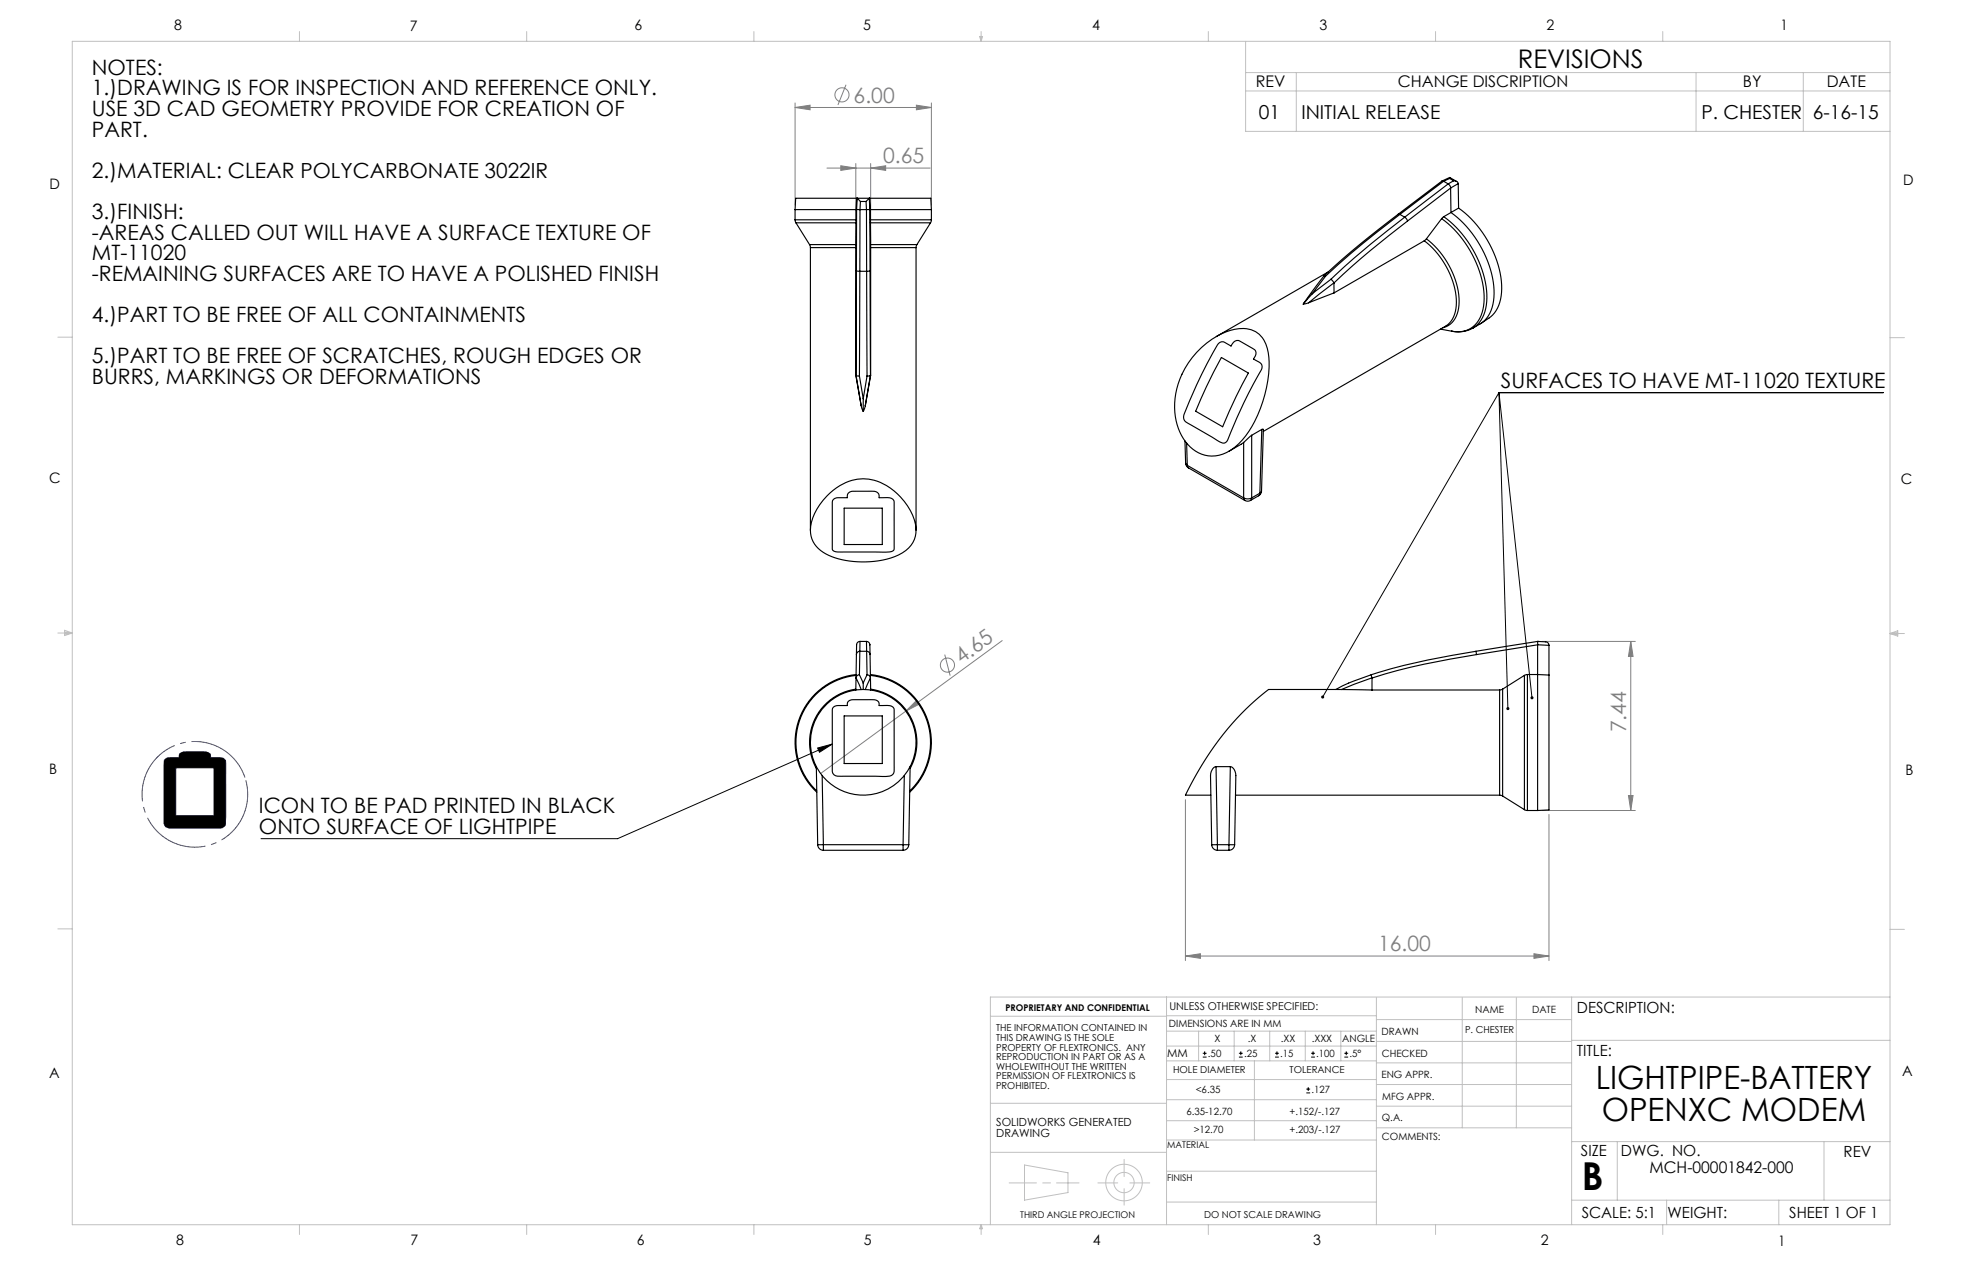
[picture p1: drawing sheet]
<svg xmlns="http://www.w3.org/2000/svg" width="432mm" height="279mm" viewBox="0 0 432 279" stroke-linecap="round" stroke-linejoin="round" font-family="sans-serif">
<g fill="none" stroke="#c0c0c0" stroke-width=".22">
<path d="M15.9 9.1h400.1v260.3h-400.1zM65.9 6.9v2.2M115.9 6.9v2.2M165.9 6.9v2.2M215.6 8h.6l-.3 1.1zM215.7 8l.2 1.1M215.9 6.9v2.2M216 8l-.1 1.1M265.9 6.9v2.2M274.1 9.1v19.8h141.9M274.1 16h141.9M285.3 16v12.9"/>
<path d="M315.9 6.9v2.2M365.9 6.9v2.2M373.3 16v12.9M396.9 16v12.9M274.1 20h141.9M12.7 74.2h3.2M416 74.3h3.1M12.7 139.3h3.2M14.2 139l1.7 .3M14.2 138.7l1.7 .6-1.7 .5zM15.9 139.3l-1.7 .2M416 139.4h3.1"/>
<path d="M416 139.4l1.7-.6v1.1zM416 139.4l1.7 .2M417.7 139.1l-1.7 .3M12.7 204.4h3.2M256.7 219.4v50M302.9 219.5v49.9M321.8 219.5v28.6M333.7 219.5v28.6M345.9 219.4v50M416 204.5h3.1M416 219.4h-198v50M218 223.6h38.7"/>
<path d="M256.7 226.9h46.2M256.7 230.1h46.2M256.7 223.5h46.2M256.7 233.4h46.2M256.7 237.5h46.2M263.8 226.9v6.5M271.6 226.9v6.5M276.1 233.4v17.4M279.4 226.9v6.5M287.3 226.9v6.5M295.1 226.9v6.5M302.9 233.8h43"/>
<path d="M302.9 229.1h43M302.9 224.3h43M302.9 238.6h43M345.9 228.9h70.1M218 253.5h38.7M218 242.7h38.7M225.5 256.3l9.5 1.7v4.4l-9.5 1.6zM247.4 255.1v3.7M256.7 257.7h46.2M256.7 250.8h46.2M256.7 241.9h46.2M256.7 246.6h46.2"/>
<path d="M302.9 248.1h43M302.9 243.4h43M345.9 251.2h70.1M355.9 251.2v12.8M401.4 251.2v12.8M65.9 269.4v2.2M115.9 269.4v2.2M165.9 269.4v2.2M215.9 269.4v2.2M215.9 269.4l.3 .9h-.6zM222.1 260.2h6M229.5 260.2h1.7"/>
<path d="M232.5 260.2h5M241.6 260.2h4.4M247.4 261.5v3.6M248.7 260.2h4.3M256.7 264.5h46.2M265.9 269.4v2.2M315.9 269.4v2.2M345.9 264h70.1M365.9 269.4v2.2M366.8 264v5.4M391.5 264v5.4"/>
<circle cx="247.4" cy="260.2" r="4"/>
<circle cx="247.4" cy="260.2" r="2.24"/>
</g>
<path d="M54 171.4a11.6 11.6 0 0 0-19.4-4.8 11.6 11.6 0 0 0 5 19.3 11.6 11.6 0 0 0 14.6-13.6l-.2-.9" fill="none" stroke="#00f" stroke-width=".22" stroke-dasharray="15.2 1.3 1.3 1.3" stroke-dashoffset="-.3" stroke-linecap="butt"/>
<path d="M36.2 167.2l.6-.4 2.6-.1 .1-.8 .9-.5h4.9l1 .4 .1 .9 2.7 .1 .5 .5 .1 12.4-.2 1.9-.6 .5-.9 .1h-10.8l-.8-.3-.3-.7zM38.7 168.9h8.4v10.5h-8.4z" fill="none" stroke="#00f" stroke-width=".22"/>
<path d="M36.3 167l-.2 .6v12.4a1.73 1.73 0 0 0 .8 2.2h11.1a1.36 1.36 0 0 0 1.7-1.6v-12.7a1.12 1.12 0 0 0-1.5-1.2h-1.8v-.6l-.3-.4a2.74 2.74 0 0 0-2.2-.3h-2.4a1.9 1.9 0 0 0-2.1 .6v.7h-2.4zM38.7 168.9h8.4v10.5h-8.4z" fill-rule="evenodd" fill="#000"/>
<g fill="none" stroke="#808080" stroke-width=".22">
<path d="M186.2 18.6l-1.8 4.5M175 23.6l3.3-.5v1.1zM175 22.6v22.5M175 23.6h30M182 37h22.7M185 36.5l3.3 .5-3.3 .5zM188.3 36v17.5M191.6 37l3.3-.5v1zM191.6 36v17.5M201.7 23.1l3.3 .5-3.3 .6zM205 22.6v22.5M199.4 156.4l2.3-2.3 .6 .8z"/>
<path d="M199.4 156.4l-18.8 13.8M207.9 144l1.2 4.6M220.6 140.9l-21.2 15.5M339.4 141.1h20.5M358.9 141.1v37.2M358.9 141.1l.5 3.3h-1zM260.9 175.9v35.4M339.4 178.3h20.5M340.9 179.2v32.1M358.4 175h1l-.5 3.3zM260.9 210.3l3.3-.5v1zM260.9 210.3h80"/>
<path d="M337.6 209.8l3.3 .5-3.3 .5z"/>
<circle cx="185.3" cy="20.9" r="1.56"/>
<circle cx="208.5" cy="146.3" r="1.56"/>
</g>
<g fill="none" stroke="#000" stroke-width=".22">
<path d="M329.9 86.4h84.6M329.9 86.4l-38.8 66.9M329.9 86.4l2 69.5M329.9 86.4l7.3 67.1M179.9 164.6l3.3-.9-2.8 1.8zM183.2 163.7l-47.3 20.8h-78.5M264.7 232.6h.8M264.7 231.7h.8M265.1 231.3v.8M272.7 232.6h.8M272.7 231.7h.8M273.1 231.3v.8"/>
<path d="M280.6 232.6h.9M280.6 231.7h.9M281 231.3v.8M287.5 239.6h.8M287.9 239.2v.8M288.6 232.6h.8M288.6 231.7h.8M289 231.3v.8M295.9 232.6h.8M295.9 231.7h.8M296.3 231.3v.8M287.5 240.4h.8"/>
</g>
<path d="M179.9 164.6l3.3-.9-2.8 1.8zM290.8 153.1v.3l.1 .2 .2-.3-.2 .3a.34 .34 0 0 0 .5-.1 .34 .34 0 0 0-.1-.4 .34 .34 0 0 0-.5 0zM331.6 155.7l-.1 .3 .4 .2v-.3v.3a.34 .34 0 0 0 .3-.5 .34 .34 0 0 0-.6 0zM336.9 153.3v.4l.3 .2v-.4v.4l.2-.1 .1-.5-.3-.1z" fill="#000"/>
<g fill="#808080">
<path d="M199.4 156.4l2.3-2.3 .6 .8z"/>
<path d="M175 23.6l3.3-.5v1.1zM201.7 23.1l3.3 .5-3.3 .6zM260.9 210.3l3.3-.5v1zM337.6 209.8l3.3 .5-3.3 .5z"/>
<path d="M358.9 141.1l.5 3.3h-1zM358.4 175h1l-.5 3.3z"/>
<path d="M185 36.5l3.3 .5-3.3 .5zM191.6 37l3.3-.5v1z"/>
</g>
<g fill="none" stroke="#000" stroke-width=".25">
<path d="M317.7 39.9l-.4-.1-9.6 7.3 .4 .1M317.7 39.9h.1M317.7 39.9l-9.6 7.3M317.7 39.9l1 .6M319 39.3l-1.3 .6M319 39.3l.9 .5M319.1 39l-.1 .3M319.1 39l-1.7 .8M319.1 39l1.5 .9M319.9 39.8a.91 .91 0 0 1 1 .6M319.9 39.8l-1.2 .7M175 48.4l.2 .6"/>
<path d="M175 46.1h13.4M175 48.4h13.4M175 46.1v2.3M175.2 49h13.2M175.2 49l3 4.8M178.2 53.8l.2 .7M178.2 53.8h10.2M178.4 54.5h9.9M178.4 54.5v62.2M188.3 54.5v28.1M188.4 53.8l-.1 .7M188.4 49v4.8"/>
<path d="M188.4 48.4v.6M188.4 46.1h.1M188.4 46.1v2.3M188.5 59.6l.7 .1M188.5 59.6l-.1 23M188.5 46.1v13.5M188.5 46.1h.8M188.5 46.1h.1M188.5 43.6h-13.4l-.1 2.5M188.5 43.6h2.9M188.5 43.6l-.1 2.5M188.6 43.6h.1"/>
<path d="M188.6 43.6l-.1 2.5M188.7 43.6l.7 .7M189.2 59.7l-.1 23M189.2 59.7h1.5M189.3 46.1h1.4M189.3 46.1l-.1 13.6M189.4 44.3l-.1 1.8M189.4 44.3h1.2M190.6 44.3l.1 1.8M190.7 46.1v13.6M190.7 59.7l.1 23M191.3 43.6h.1"/>
<path d="M191.3 43.6l-.7 .7M191.3 43.6l.1 2.5M191.4 43.6h13.5l.1 2.5M191.4 43.6l.2 2.5M191.4 46.1h-.7M191.4 46.1h.1M191.4 46.1h.2M191.4 46.1l.1 13.5M191.5 59.6l-.8 .1M191.5 59.6l.1 23M191.6 48.4v.6M191.6 46.1h13.4"/>
<path d="M191.6 48.4h13.4M191.6 46.1v2.3M191.6 49h13.2M191.6 49v4.8M191.6 53.8v.7M191.6 53.8h10.2M191.6 54.5h10M191.6 54.5v28.1M201.6 54.5v62.1M201.8 53.8l-.2 .7M204.8 49l-3 4.8M205 48.4l-.2 .6"/>
<path d="M205 46.1v2.3M292.3 59.8l-24.6 14.2M307.7 47.1a192.4 192.4 0 0 0-16.3 13.6M308.1 47.2l-5.2 4a158.5 158.5 0 0 0-11.2 9.6M308.1 47.2l1.1 .6M309.2 47.8a171.8 171.8 0 0 0-16.3 13.6M309.2 47.8l.6 .8M309.8 48.6l-10.2 8.2-6 5.5M313.5 53a18 18 0 0 1 7 14.3 5.3 5.3 0 0 1-2.4 4.5l-40.1 23.1M313.5 53l-19.9 11.4M313.9 52.5l-.4 .5M313.9 52.5a18.3 18.3 0 0 1 7.2 14.6 5 5 0 0 1-3.6 5"/>
<path d="M317.3 48.1a23.3 23.3 0 0 1 9.3 17.7 6.9 6.9 0 0 1-3.9 6.9l-1.8 .3-1.4-.1M317.3 48.1l-3.4 4.4M317.7 47.7l-.4 .4M317.7 47.7a23.6 23.6 0 0 1 9.5 17.9 7.3 7.3 0 0 1-3.1 6.6M318.7 40.5l-9.5 7.3M318.7 40.5h.1M318.7 40.5l.5 .4 .1 .5M319.3 41.4v5.4a23.6 23.6 0 0 1 9.5 17.8 7.3 7.3 0 0 1-3.1 6.7 7.5 7.5 0 0 1-5.9 1.6h-.3M319.3 41.4l-9.5 7.2M319.3 41.4h.1M320.9 40.4h.1M320.9 40.4l-1.6 1"/>
<path d="M320.9 40.4l.1 5.4M321 45.8a23.4 23.4 0 0 1 9.5 17.7 7.6 7.6 0 0 1-2.8 6.5l-1.7 1.1M321 45.8l-3.3 1.9M264.4 76.5a13.3 13.3 0 0 1 10-4.2 5.7 5.7 0 0 1 4.7 5.3 26.6 26.6 0 0 1-6.5 20 7.5 7.5 0 0 1-8.9 2 11.1 11.1 0 0 1-5.2-9.9 17.8 17.8 0 0 1 5.9-13.2zM268.2 75.6a1.1 1.1 0 0 1 1.5-.2l1.2 .7a1.5 1.5 0 0 1 1.1-1.2 1.5 1.5 0 0 1 1.5 .5l1.7 1a1.46 1.46 0 0 1 1.2 1.5l-.5 1.1 .9 .5a1.26 1.26 0 0 1 .7 2 118.3 118.3 0 0 0-7.5 15.6l-.3 .3a1.64 1.64 0 0 1-1.8-.5l-5.8-3.4a2.03 2.03 0 0 1-1.6-1.7 89.5 89.5 0 0 1 7.7-16.2zM268.8 78.6l5.9 3.5a107.7 107.7 0 0 0-5.6 11.8l-6-3.4a108.5 108.5 0 0 1 5.7-11.9zM288 66.6l-1.2 .3M288.8 64.6l-2 2.3M291.3 60.7l-4.5 6.2M291.3 60.7l.4 .1M291.7 60.8l-2.9 3.8M292.9 61.4l-4.1 3.2"/>
<path d="M292.9 61.4l.7 .8M293.6 62.2l-5.6 4.4M293.6 62.2v.1M293.6 62.3v2.1M293.6 64.4l-5.6 2.2M317 72.4l2.5 .5M188.3 82.6l1.2 6.7M188.4 82.6h-.1M188.4 82.6h.1M188.4 82.6l.7 .1M188.4 82.6l1.1 6.7M189.1 82.7l.9 5"/>
<path d="M189.5 89.3l.5 1.2M190 87.7v2.8M190.4 89.3l-.4 1.2M190.8 82.7l-.8 5M191.6 82.6l-.8 .1M191.6 82.6l-1.2 6.7M191.6 82.6h.1M260.8 97l.1 4.9M261.2 97.5l.1 4.9M273.7 97.3l-3.2 2M273.7 97.3v12.2M275.5 95.8l-1.8 1.5"/>
<path d="M275.5 95.8v13.7M277.7 94.5h.3l-.4 13.5M277.7 94.5l-2.2 1.3M277.7 94.5l-.4 14M182 109.1a10.2 10.2 0 0 1 14-1.7 13.2 13.2 0 0 1 5.6 8.9 6.2 6.2 0 0 1-4.7 6.1 20.4 20.4 0 0 1-15.2-.5 5.9 5.9 0 0 1-2.8-8 13.8 13.8 0 0 1 3.1-4.8zM183.4 109.9l.7-.4h2.4a1.2 1.2 0 0 1 1.5-1.4h3a2.43 2.43 0 0 1 2.4 .5l.1 .9h1.3a1.46 1.46 0 0 1 2 1v9.4a1.04 1.04 0 0 1-.6 1.4l-1.2 .2-9.9-.1a1.93 1.93 0 0 1-1.9-.5v-10.5zM185.8 111.8h8.4v8h-8.4zM260.9 101.9l.2 .6 .5 .4M260.9 101.9l.4 .5M261.3 102.4l.3 .5M261.3 102.4l12.4 7.1M261.6 102.9l12.4 7.2"/>
<path d="M273.7 109.5a1.9 1.9 0 0 0 1.8 0M273.7 109.5l.3 .6M274 110.1a1.25 1.25 0 0 0 1.2 0M275.5 109.5l-.3 .6M277 109.1l-1.8 1M277.3 108.5l-.3 .6M277.3 108.5l-1.8 1M277.6 108l-.1 .6-.5 .5M277.6 108l-.3 .5M183.4 155.6l.7-.4h2.4a1.14 1.14 0 0 1 1.5-1.3h3a2.65 2.65 0 0 1 2.4 .5l.1 .8h1.3a1.46 1.46 0 0 1 2 1v11.9a2.89 2.89 0 0 1-.3 2.3 6.4 6.4 0 0 1-4 .4h-6.6a3.3 3.3 0 0 1-2.3-.3 1.37 1.37 0 0 1-.4-1.3v-13.1zM185.8 157.5h8.4v10.5h-8.4zM188.4 151.6a11.8 11.8 0 0 0-8.7 17.5"/>
<path d="M188.4 149.2l-.1 2.6M188.4 149.1l1.1 2.6M188.4 149.1v.1M188.4 148.6a14.8 14.8 0 0 0-12.4 9.9 14.8 14.8 0 0 0 3.8 15.5M188.4 148.4a15 15 0 0 0-12.6 10.2 15 15 0 0 0 4 15.7M188.5 144l-.1 5.2M188.5 141.9v2.1M188.5 141.9h.1M189.1 148.4l-.5 .3-.2 .4M189.1 148.4l.9 1.9M189.2 143.3l-.1 5.1M189.2 143.3a.75 .75 0 0 0-.7 .7"/>
<path d="M189.2 143.3h1.5M189.3 141.1l-.6 .3-.2 .5M189.3 141.1h1.4M189.3 141.1l-.1 2.2M190 150.3v1.4M190.7 141.1v2.2M190.7 141.1l.6 .3 .1 .5M190.7 143.3l.1 5.1M190.7 143.3a.75 .75 0 0 1 .8 .7M190.8 148.4l-.8 1.9M190.8 148.4l.6 .3 .2 .4M191.4 141.9l.1 2.1"/>
<path d="M191.4 141.9h.1M191.5 144l.1 5.2M191.6 148.4a15 15 0 0 1 12.6 10.2 15 15 0 0 1-4 15.7M191.6 148.6a14.8 14.8 0 0 1 12.4 9.9 14.8 14.8 0 0 1-3.8 15.5M191.6 149.1l-1.2 2.6M191.6 149.1v.1M191.6 149.2v2.6M191.6 151.6a11.8 11.8 0 0 1 8.7 17.5M294 151.7h-14.8a64.8 64.8 0 0 0-18.3 23.2M294 151.7h1.2M295.2 151.7l6.8 .1M301.8 148.4l.2 .7"/>
<path d="M301.8 148.4l-5 1.9-2.8 1.4M302 149.1l-6.8 2.6M302 149.1v.1M302 151.8h28M302 149.2v2.6M324.8 143.3a137.9 137.9 0 0 0-23 5.1M324.8 143.3l.2 .7M325 144a141.1 141.1 0 0 0-23 5.2M330 151.8v23.1M330.7 151.6l-.7 .2M330.7 151.6v23.5M335.5 148.6v29.5"/>
<path d="M335.5 148.6l-4.8 3M336.2 148.4l-.7 .2M336.2 148.4v29.9M336.2 148.4h2.2M338.4 148.4v29.9M338.4 141.1l-13.6 2.2M338.4 141.1v.8M338.4 141.1l1.8 .1a.75 .75 0 0 1 .7 .8M338.4 141.1h.1M338.4 148.4l2.5 .1M338.4 141.9l-13.4 2.1M338.4 141.9v6.5"/>
<path d="M338.4 141.9h.1M338.4 141.9l2.5 .1M340.9 148.5v29.7l-2.5 .1M340.9 142v6.5M179.7 168.7l.3 17.1M180.9 170.6l.3 15.2M199 170.6l-.2 15.2M200.3 168.7l-.3 17.1M260.9 174.9h5.6M267.6 168.7h-.1a1.88 1.88 0 0 0-1.1 1.9l.3 15.2M267.6 168.7h3.2M267.6 168.7l.3 17.1"/>
<path d="M270.8 168.7l.4 .1 .5 .6 .3 1.2-.3 15.2M270.8 168.7l-.3 17.1M271.9 174.9h58.1M330 174.9l.7 .2M330.7 175.1l4.8 3M335.5 178.1l.7 .2M336.2 178.3h2.2M180 185.8h1.2M180 185.8a1.25 1.25 0 0 0 1.2 1.3M181.2 185.8v1.3M181.2 185.8h17.6M181.2 187.1h17.6"/>
<path d="M198.8 185.8h1.2M198.8 185.8v1.3M200 185.8a1.25 1.25 0 0 1-1.2 1.3M266.7 185.8h1.2M266.7 185.8a1.25 1.25 0 0 0 1.2 1.3M267.9 185.8v1.3M267.9 185.8h2.6M267.9 187.1h2.6M270.5 185.8h1.2M270.5 185.8v1.3M271.7 185.8a1.25 1.25 0 0 1-1.2 1.3"/>
<circle cx="190" cy="163.3" r="11.6"/>
</g>
<text font-size="8.5" x="348.1" y="261.8">B</text>
<g font-size="7.1">
<text x="351.2" y="239.5">LIGHTPIPE-BATTERY</text>
<text x="352.5" y="246.6">OPENXC MODEM</text>
</g>
<text font-size="5.6" x="334.1" y="15">REVISIONS</text>
<g font-size="4.7">
<text x="20.2" y="16.5">NOTES:</text>
<text x="20.2" y="21">1.)DRAWING IS FOR INSPECTION AND REFERENCE ONLY.</text>
<text x="20.2" y="25.5">USE 3D CAD GEOMETRY PROVIDE FOR CREATION OF</text>
<text x="20.2" y="30">PART.</text>
<text x="20.2" y="39.2">2.)MATERIAL: CLEAR POLYCARBONATE 3022IR</text>
<text x="20.2" y="48.2">3.)FINISH:</text>
<text x="20.2" y="52.7">-AREAS CALLED OUT WILL HAVE A SURFACE TEXTURE OF</text>
<text x="20.2" y="57.3">MT-11020</text>
<text x="20.2" y="61.8">-REMAINING SURFACES ARE TO HAVE A POLISHED FINISH</text>
<text x="20.2" y="70.8">4.)PART TO BE FREE OF ALL CONTAINMENTS</text>
<text x="20.2" y="79.9">5.)PART TO BE FREE OF SCRATCHES, ROUGH EDGES OR</text>
<text x="20.2" y="84.4">BURRS, MARKINGS OR DEFORMATIONS</text>
<text x="330.3" y="85.3">SURFACES TO HAVE MT-11020 TEXTURE</text>
<text x="57" y="179">ICON TO BE PAD PRINTED IN BLACK</text>
<text x="57" y="183.5">ONTO SURFACE OF LIGHTPIPE</text>
</g>
<g font-size="4.7" fill="#808080">
<text x="187.9" y="22.6">6.00</text>
<text x="194.4" y="36">0.65</text>
<text x="211.6" y="146.2" transform="rotate(-36 211.6 146.2)">4.65</text>
<text x="357.9" y="161.1" transform="rotate(-90 357.9 161.1)">7.44</text>
<text x="303.3" y="209.3">16.00</text>
</g>
<g font-size="4.2">
<text x="277" y="26.1">01</text>
<text x="286.4" y="26.1">INITIAL RELEASE</text>
<text x="374.4" y="26.1">P. CHESTER 6-16-15</text>
</g>
<g font-size="3.5">
<text x="276.4" y="19.1">REV</text>
<text x="307.7" y="19.1">CHANGE DISCRIPTION</text>
<text x="383.6" y="19.1">BY</text>
<text x="402" y="19.1">DATE</text>
<text x="363" y="258.1">MCH-00001842-000</text>
</g>
<g font-size="3.4">
<text x="347.1" y="222.9">DESCRIPTION:</text>
<text x="347.1" y="232.3">TITLE:</text>
<text x="347.9" y="254.3">SIZE</text>
<text x="356.7" y="254.4">DWG. NO.</text>
<text x="405.7" y="254.5">REV</text>
<text x="348.1" y="267.9">SCALE: 5:1</text>
<text x="367" y="268">WEIGHT:</text>
<text x="393.8" y="267.9">SHEET 1 OF 1</text>
</g>
<g font-size="3.2">
<text x="38.3" y="6.7">8</text>
<text x="90.2" y="6.7">7</text>
<text x="139.7" y="6.5">6</text>
<text x="190" y="6.5">5</text>
<text x="240.4" y="6.5">4</text>
<text x="290.4" y="6.7">3</text>
<text x="340.4" y="6.5">2</text>
<text x="391.9" y="6.7">1</text>
<text x="10.9" y="41.6">D</text>
<text x="418.9" y="40.7">D</text>
<text x="10.9" y="106.3">C</text>
<text x="418.4" y="106.4">C</text>
<text x="10.8" y="170.2">B</text>
<text x="419.4" y="170.6">B</text>
<text x="10.8" y="237.2">A</text>
<text x="418.6" y="236.8">A</text>
<text x="38.8" y="273.8">8</text>
<text x="90.4" y="273.8">7</text>
<text x="140.2" y="273.8">6</text>
<text x="190.1" y="273.9">5</text>
<text x="240.5" y="273.8">4</text>
<text x="289" y="273.9">3</text>
<text x="339.1" y="273.8">2</text>
<text x="391.4" y="274.1">1</text>
</g>
<g font-size="2.5">
<text x="256.9" y="232.6">MM</text>
<text x="219.3" y="247.7">SOLIDWORKS GENERATED</text>
<text x="219.3" y="250.2">DRAWING</text>
</g>
<text font-size="2.4" x="257.4" y="222.3">UNLESS OTHERWISE SPECIFIED:</text>
<g font-size="2.2">
<text x="257.3" y="226">DIMENSIONS ARE IN MM</text>
<text x="304.1" y="227.7">DRAWN</text>
<text x="324.7" y="222.9">NAME</text>
<text x="337.2" y="222.9">DATE</text>
<text x="265.8" y="232.6">.50</text>
<text x="267.3" y="229.2">X</text>
<text x="273.8" y="232.6">.25</text>
<text x="274.7" y="229.2">.X</text>
<text x="281.7" y="232.6">.15</text>
<text x="281.9" y="229.2">.XX</text>
<text x="288.7" y="229.2">.XXX</text>
<text x="289.7" y="232.6">.100</text>
<text x="295.4" y="229.2">ANGLE</text>
<text x="297" y="232.6">.5°</text>
<text x="304.1" y="232.6">CHECKED</text>
<text x="304" y="237.2">ENG APPR.</text>
<text x="261.1" y="245.2">6.35-12.70</text>
<text x="263.2" y="240.4">&lt;6.35</text>
<text x="283.8" y="245.2">+.152/-.127</text>
<text x="288.6" y="240.4">.127</text>
<text x="304.2" y="241.9">MFG APPR.</text>
<text x="262.7" y="249.3">&gt;12.70</text>
<text x="283.8" y="249.3">+.203/-.127</text>
<text x="304.1" y="246.7">Q.A.</text>
<text x="304.1" y="250.9">COMMENTS:</text>
</g>
<g font-size="2.1">
<text x="219.2" y="226.9">THE INFORMATION CONTAINED IN</text>
<text x="322.4" y="227.3">P. CHESTER</text>
<text x="219.2" y="229">THIS DRAWING IS THE SOLE</text>
<text x="219.2" y="231.1">PROPERTY OF FLEXTRONICS. ANY</text>
<text x="219.2" y="233.2">REPRODUCTION IN PART OR AS A</text>
<text x="219.2" y="235.3">WHOLEWITHOUT THE WRITTEN</text>
<text x="219.2" y="237.5">PERMISSION OF FLEXTRONICS IS</text>
<text x="219.2" y="239.6">PROHIBITED.</text>
<text x="258.2" y="236.1">HOLE DIAMETER</text>
<text x="283.8" y="236.1">TOLERANCE</text>
<text x="265" y="268">DO NOT SCALE DRAWING</text>
</g>
<g font-size="2">
<text x="221.3" y="222.3">PROPRIETARY AND CONFIDENTIAL</text>
<text x="256.9" y="252.6">MATERIAL</text>
<text x="256.9" y="259.7">FINISH</text>
<text x="224.5" y="267.9">THIRD ANGLE PROJECTION</text>
</g>
</svg>
